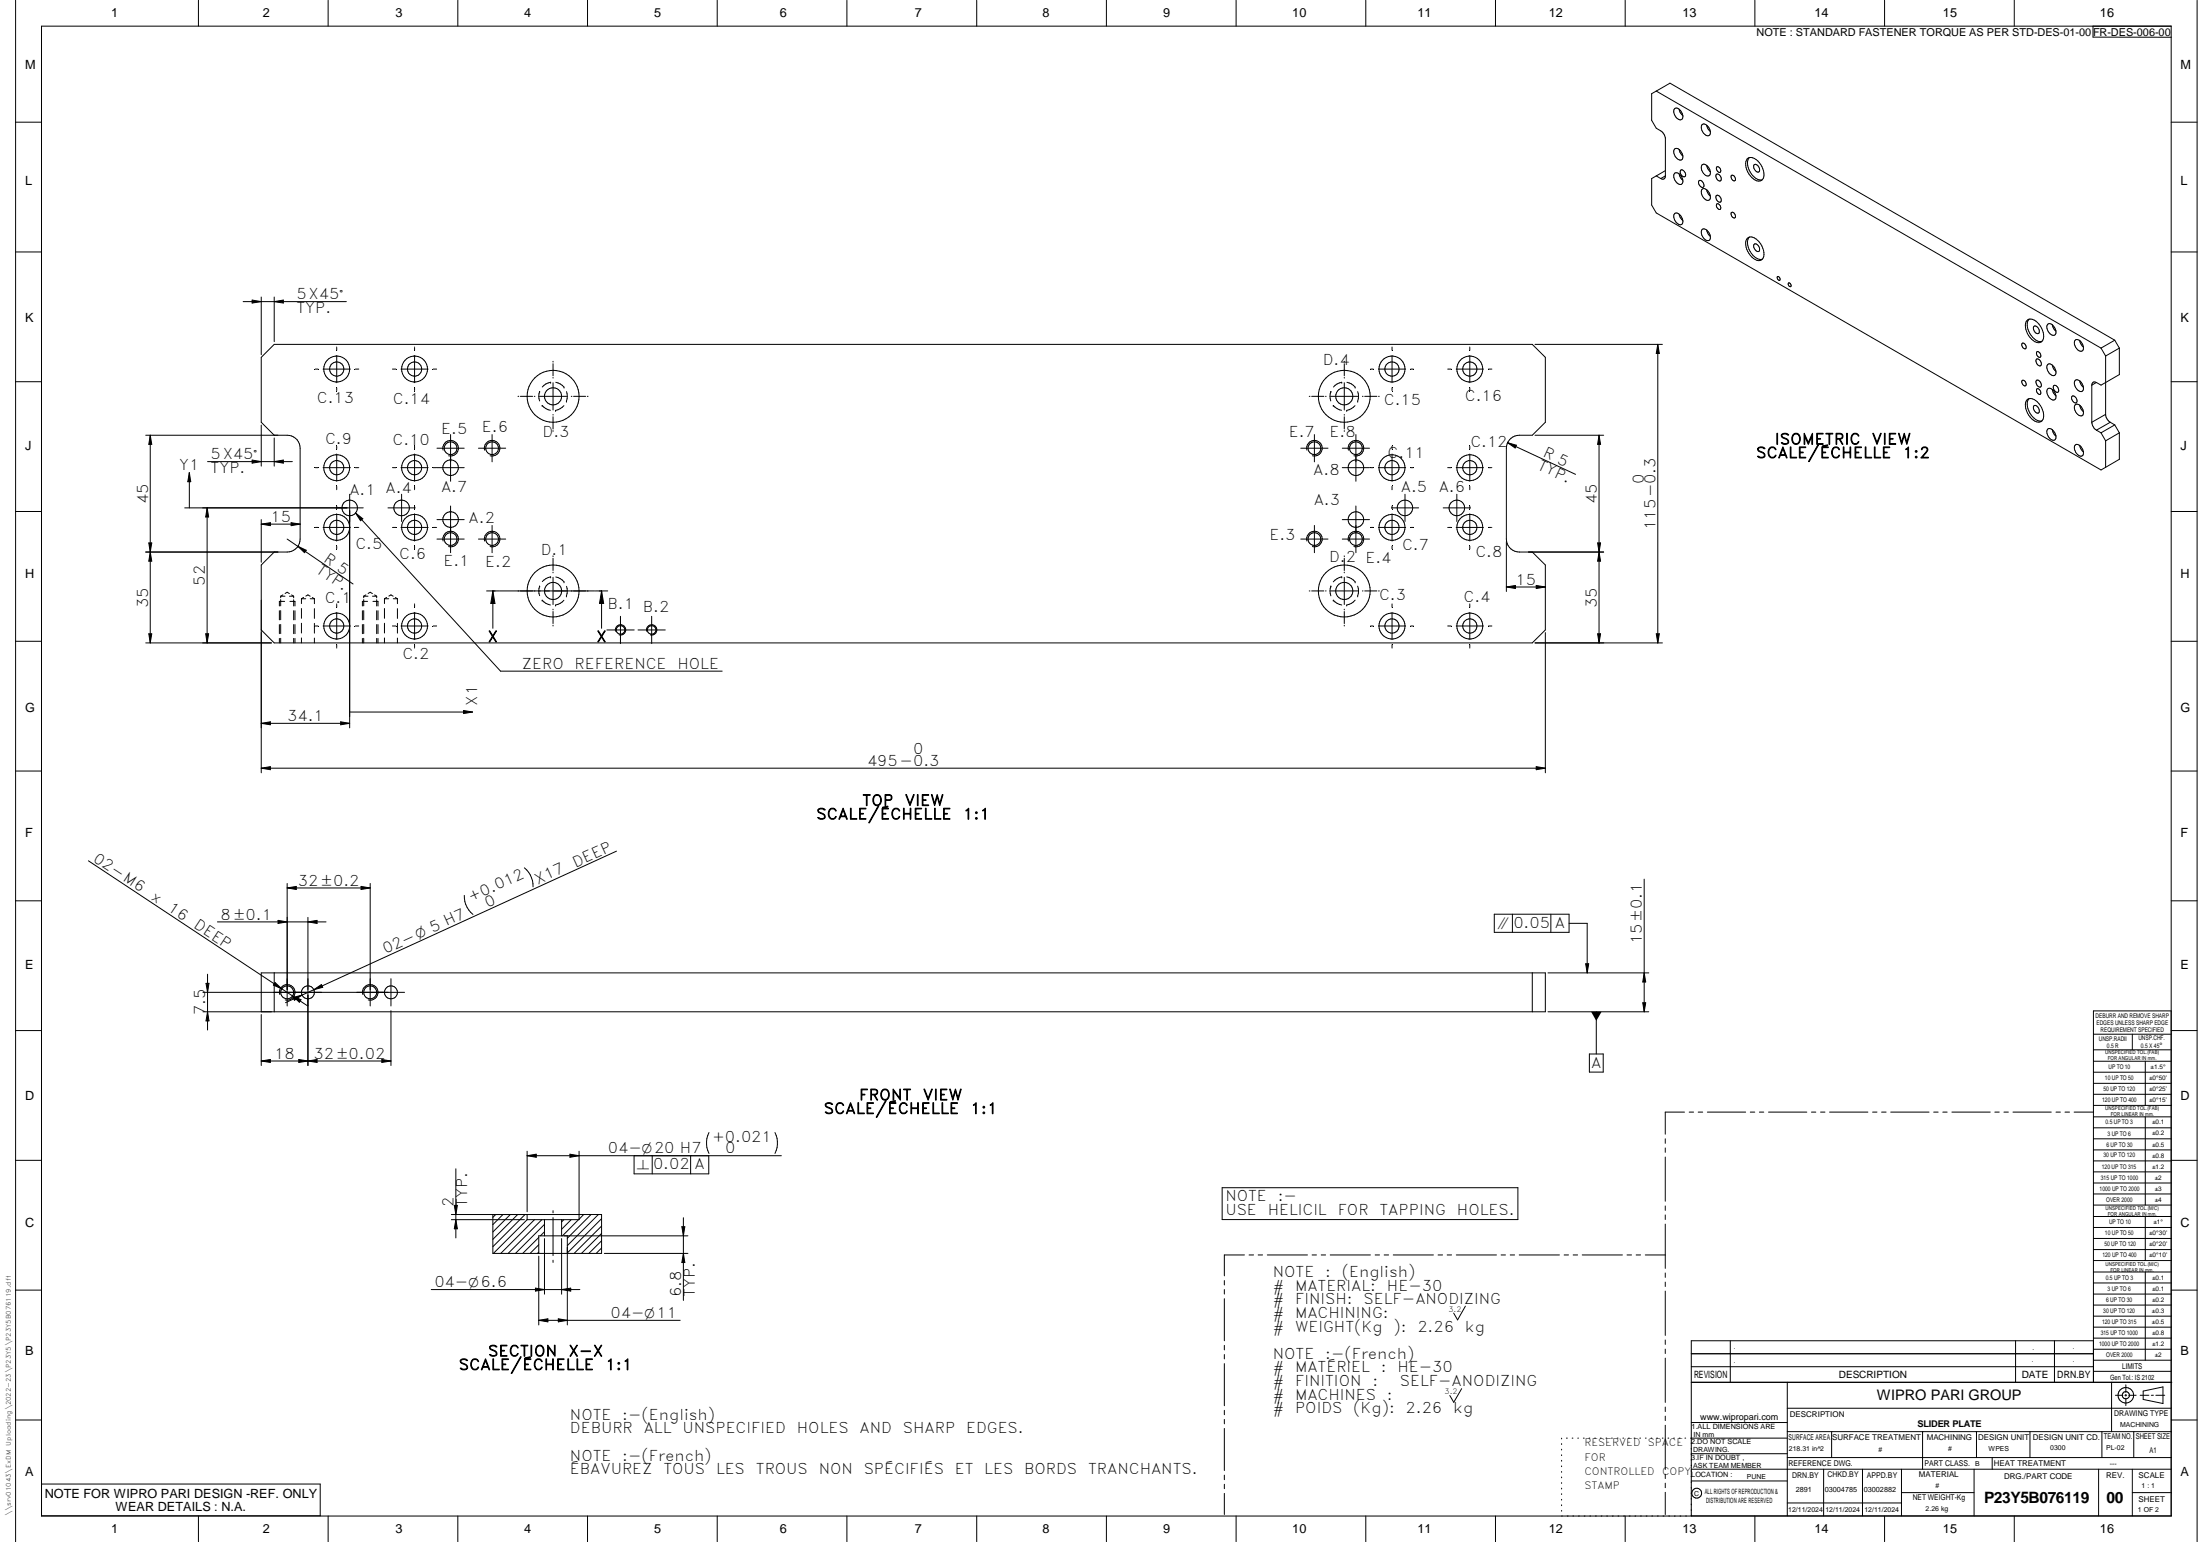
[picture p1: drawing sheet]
<svg xmlns="http://www.w3.org/2000/svg" width="848mm" height="594mm" viewBox="0 0 848 594" stroke-linecap="round" stroke-linejoin="round" font-family="sans-serif">
<g fill="none" stroke="#000" stroke-width=".39">
<path d="M6 .1v593.9M16 10.1h821v574h-821zM76.5 .1v10M126.5 .1v10M176.5 .1v10M226.5 .1v10M276.5 .1v10M326.5 .1v10M376.5 .1v10M426.5 .1v10M476.5 .1v10M526.5 .1v10"/>
<path d="M576.5 .1v10M626.5 .1v10M676.5 .1v10M726.5 .1v10M776.5 .1v10M806.8 10.1v4.2l30.2 .1M847 .1v593.9M638.5 35.1l-1.8 1v10.3l1.8 3a5.1 5.1 0 0 1 3.4 3.5l.1 14.9M638.5 35.1l5.3-3.1 171.4 99.1M638.5 35.1l171.4 99M6 47.1h10M645.7 41.7a2.91 2.91 0 0 1 3.1 3.2 1.2 1.2 0 0 1-.9 1.3 1.2 1.2 0 0 1-1.4-.6 2.79 2.79 0 0 1-.8-3.9z"/>
<path d="M645.7 57.3a2.88 2.88 0 0 1 2.5 4.3 2.88 2.88 0 0 1-2.5-4.3zM647.3 42.1l.3 1.1 1.1 1.3M647.3 57.6l.3 1.1 1.1 1.4M656 48.1a2.17 2.17 0 0 1 3.1 1.8l.2 .6a1.24 1.24 0 0 1-.5 1.7 1.24 1.24 0 0 1-1.7-.5l-1.1-1.5-.2-1.2zM657.9 48.2l.3 1.1 1.1 1.4M837 47.1h10M638.5 67.8l-1.8 1v10.2l1.8 3 171.4 99.1 1.8-1.1M638.5 67.8l1.7 1M642 67.8l-1.8 1M642 67.8a1.08 1.08 0 0 1-.5 1.1 1.08 1.08 0 0 1-1.3-.1M642 65.7l-3.5 2.1M645.7 66.6a2.9 2.9 0 0 1 2.5 4.4 2.92 2.92 0 0 1-2.5-4.4z"/>
<path d="M647.3 67l.3 1.1 1.1 1.4M648 65.5a1.62 1.62 0 0 1 1.5 .9 1.62 1.62 0 0 1-.1 1.7 1.76 1.76 0 0 1-1.4-2.6zM655.1 69.6a1.65 1.65 0 0 1 1.5 .9 1.65 1.65 0 0 1-.2 1.7 1.81 1.81 0 0 1-1.3-2.6zM656 63.6a1.53 1.53 0 0 1 2.5 .7 2.1 2.1 0 0 1 0 3.5 3.3 3.3 0 0 1-2.5-4.2zM656 73a2.17 2.17 0 0 1 3.1 1.8l.2 .6a1.24 1.24 0 0 1-.5 1.7 1.24 1.24 0 0 1-1.7-.5l-1.1-1.5-.2-1.2zM657.9 63.7l.3 1.1 1.1 1.4M657.9 73.1l.3 1.1 1.1 1.4M661.5 75.4a1.53 1.53 0 0 1 1.7 .4 1.53 1.53 0 0 1 .3 1.7l-.1 .3a1.68 1.68 0 0 1-1.9-2.4zM661.8 67.1a1.62 1.62 0 0 1 1.5 .9 1.62 1.62 0 0 1-.2 1.7 1.76 1.76 0 0 1-1.3-2.6zM661.9 64.3a1.32 1.32 0 0 1 1.2 .7 1.32 1.32 0 0 1-.1 1.4 1.47 1.47 0 0 1-1.1-2.1zM661.9 78.5a1.36 1.36 0 0 1 1.2 .8 1.36 1.36 0 0 1-.1 1.4 1.5 1.5 0 0 1-1.1-2.2zM667.3 67.7a1.21 1.21 0 0 1 1.5 .5 1.21 1.21 0 0 1-.1 1.5l-1-.5z"/>
<path d="M673.5 61.2a3.3 3.3 0 0 1 4.7 1.5 5.8 5.8 0 0 1 1.2 6.5 2.77 2.77 0 0 1-4.1-.7 6.2 6.2 0 0 1-1.8-7.3zM674.3 60.7a5.9 5.9 0 0 0 2 7.5l1.2 .9 1.8 .2M676.1 63.6a1.68 1.68 0 0 1 1.8 .3 1.68 1.68 0 0 1 .4 1.8l-.1 .3a1.6 1.6 0 0 1-2.2-1.7zM6 97.1h10M645.7 82.2a2.88 2.88 0 0 1 2.5 4.3 2.88 2.88 0 0 1-2.5-4.3zM647.3 82.5l.3 1.1 1.1 1.4M656 88.6a1.77 1.77 0 0 1 2.8 1.1l.5 1.2a1.25 1.25 0 0 1-.4 1.7 1.25 1.25 0 0 1-1.8-.4l-1.1-1.6-.2-1.2zM657.9 88.6l.6 1.7 .8 .8M667.3 82a1.26 1.26 0 0 1 1.5 .4 1.26 1.26 0 0 1 .1 1.5 1.4 1.4 0 0 1-1.6-1.9zM673.5 91.9a3.2 3.2 0 0 1 4.7 1.4 5.8 5.8 0 0 1 1.2 6.5 3.2 3.2 0 0 1-4.6-1.4 5.9 5.9 0 0 1-1.3-6.5zM674.3 91.4a6 6 0 0 0 2 7.5l1.2 .8 1.8 .2M676.4 94a1.93 1.93 0 0 1 1.6 2.9 1.93 1.93 0 0 1-1.6-2.9z"/>
<path d="M837 97.1h10M93.7 116.2h39.8M97.2 115.6l3.5 .6-3.5 .6zM100.7 114.4v22.3M105.7 114.4v17.2M105.7 116.2l3.5-.6v1.2zM685.2 106.6a.83 .83 0 0 1 .9 .5 .83 .83 0 0 1-.3 .9l-.6-.6zM689.5 109a.81 .81 0 0 1 .8 .5 .81 .81 0 0 1-.2 .9l-.7-.6zM129.8 136.9v10.5M129.8 133.7v.1M129.8 133.9v1.1M159.8 133.7v.1"/>
<path d="M159.8 133.9v1.1M159.8 136.9v10.5M213.2 139.2v.3M518.2 139.2v.3M536.6 133.7v.1M536.6 133.9v1.1M536.6 136.9v10.5M566.6 133.7v.1M566.6 133.9v1.1M566.6 136.9v10.5M591.7 132.7h49.1M639.1 132.7v115"/>
<path d="M639.1 132.7l.6 3.5h-1.2zM779.6 132.2a1.36 1.36 0 0 1 1.3 .8 1.36 1.36 0 0 1-.2 1.4 1.5 1.5 0 0 1-1.1-2.2zM781.4 123.5a3.2 3.2 0 0 1 4.6 1.4 5.8 5.8 0 0 1 1.2 6.5 3.2 3.2 0 0 1-4.6-1.4 5.8 5.8 0 0 1-1.2-6.5zM782.2 123a5.9 5.9 0 0 0 1.9 7.5l1.3 .9 1.7 .2M784 125.9a1.64 1.64 0 0 1 1.7 .3 1.64 1.64 0 0 1 .4 1.7 .85 .85 0 0 1-.8 .7 .85 .85 0 0 1-.8-.6l-.7-1.4zM785.1 135.7a1.26 1.26 0 0 1 1.4 .4 1.26 1.26 0 0 1 .1 1.4 1.4 1.4 0 0 1-1.5-1.8zM785.1 138.3a1.68 1.68 0 0 1 1.5 .9 1.68 1.68 0 0 1-.1 1.8 1.82 1.82 0 0 1-1.4-2.7zM789.3 125.1a1.77 1.77 0 0 1 2.8 1.1l.4 1.2a1.27 1.27 0 0 1-.4 1.7 1.27 1.27 0 0 1-1.8-.4l-1-1.6-.3-1.2zM791.1 125.1l.7 1.6 .7 .9M800.1 130.9a2.88 2.88 0 0 1 2.5 4.3 2.88 2.88 0 0 1-2.5-4.3zM801.7 131.2l.3 1.1 1.1 1.4M809.9 134.1l1.8 3.1"/>
<path d="M811.7 137.2v22.4M815.2 131.1l1.8 3M815.2 131.1l-5.3 3M817 134.1v10.2l-7.1 4.1-1.8-1M817 134.1l-5.3 3.1M6 147.1h10M121.5 142.2h1.1M124.5 142.2h10.5M129.8 149.4v1.1M137 142.2h1M138.2 142.2h.1M151.3 142.2h.1"/>
<path d="M151.6 142.2h1M154.6 142.2h10.5M159.8 149.4v1.1M167 142.2h1.1M168.2 142.2h.1M199.7 152.7h.3M200.6 152.7h4.7M206 152.7h.2M207.9 152.7h10.5M208 150.8h.1M208 150.8a5.2 5.2 0 0 0 0 3.7M209 156.2a5.3 5.3 0 0 0 3.2 1.9"/>
<path d="M209 156.2h.1M212.3 147.3a5.1 5.1 0 0 0-3.3 1.8M212.3 147.3h.1M213.2 140.1v4.7M213.2 145.4v.3M213.2 147.4v10.5M213.2 159.7v.2M214.2 158.1h.1M214.2 147.3a5.6 5.6 0 0 1 3.2 1.8M217.4 156.3l-1.5 1.1-1.7 .7M217.4 149.1h.1M218.4 154.6h.1"/>
<path d="M218.4 150.9a5.5 5.5 0 0 1 0 3.7M220.2 152.7h.3M221.1 152.7h4.7M226.4 152.7h.3M504.7 152.7h.3M505.6 152.7h4.7M511 152.7h.2M513 152.7h10.5M513 150.8h.1M513 150.8a5.5 5.5 0 0 0 0 3.7M514 156.2h.1M514 156.2a5.6 5.6 0 0 0 3.1 1.9"/>
<path d="M517.2 147.3a5.2 5.2 0 0 0-3.1 1.8M517.2 147.3h.1M518.2 147.4v10.5M518.2 140.1v4.7M518.2 145.4v.3M518.2 159.7v.2M519.1 158.1h.1M519.2 147.3a5.3 5.3 0 0 1 3.2 1.8M522.4 156.3a5.7 5.7 0 0 1-3.3 1.8M522.4 149.1h.1M523.4 154.6h.1M523.4 150.9a5.2 5.2 0 0 1 0 3.7"/>
<path d="M525.2 152.7h.2M526.1 152.7h4.7M528.4 142.2h1M531.4 142.2h10.5M531.4 152.7h.3M536.6 149.4v1.1M543.8 142.2h1M558.1 142.2h.1M558.3 142.2h1.1M561.3 142.2h10.5M566.6 149.4v1.1M573.8 142.2h1"/>
<path d="M575 142.2h.1M779.6 146.5a1.32 1.32 0 0 1 1.3 .7 1.32 1.32 0 0 1-.2 1.5 1.47 1.47 0 0 1-1.1-2.2zM781.4 154.1a3.3 3.3 0 0 1 4.6 1.4 5.8 5.8 0 0 1 1.2 6.6 3.3 3.3 0 0 1-4.6-1.4 5.8 5.8 0 0 1-1.2-6.6zM782.2 153.6a5.9 5.9 0 0 0 1.9 7.5l1.3 .9 1.7 .2M784 156.5a1.65 1.65 0 0 1 1.7 .3 1.65 1.65 0 0 1 .4 1.8 .86 .86 0 0 1-.8 .6 .86 .86 0 0 1-.8-.6l-.7-1.4zM785.1 146.5a1.68 1.68 0 0 1 1.5 .9 1.68 1.68 0 0 1-.1 1.7 1.82 1.82 0 0 1-1.4-2.6zM785.3 149.8a1.39 1.39 0 0 1 1.1 2.2 1.47 1.47 0 0 1-1.1-2.2zM789.3 140.5a2.13 2.13 0 0 1 3 1.8l.2 .6a1.26 1.26 0 0 1-.5 1.7 1.26 1.26 0 0 1-1.7-.5l-1-1.5-.3-1.2zM789.3 149.9a2.13 2.13 0 0 1 3 1.8l.2 .6a1.26 1.26 0 0 1-.5 1.7 1.26 1.26 0 0 1-1.7-.5l-1-1.5-.3-1.2zM791.1 140.6l.4 1.1 1 1.4M791.1 150l.4 1.1 1 1.4M791.6 148.7a1.53 1.53 0 0 1 1.7 .4 1.53 1.53 0 0 1 .3 1.6l-.2 .3a1.69 1.69 0 0 1-1.8-2.3z"/>
<path d="M798.7 152.8a1.56 1.56 0 0 1 1.6 .4 1.56 1.56 0 0 1 .4 1.6l-.2 .3a1.7 1.7 0 0 1-1.8-2.3zM799.9 146.7a2.13 2.13 0 0 1 3 1.8l.2 .6a1.24 1.24 0 0 1-.5 1.6 1.24 1.24 0 0 1-1.7-.4l-.8-1-.4-1.2zM800.1 155.8a2.92 2.92 0 0 1 2.5 4.3 2.9 2.9 0 0 1-2.5-4.3zM801.7 146.8l.6 1.6 .8 .8M801.7 156.1l.6 1.7 .8 .8M806.4 148.4v14.3M808.1 147.4a1.09 1.09 0 0 0-1.2-.2 1.09 1.09 0 0 0-.5 1.2M808.1 147.4l-1.7 1M811.7 159.6l.5 1.8 1.3 1.3M811.7 159.6l-5.3 3.1M837 147.1h10M56.2 167.7h54.5a5 5 0 0 1 5 5v35a4.9 4.9 0 0 1-5 5h-54.5"/>
<path d="M57.9 167.7v80M57.9 167.7l.6 3.5h-1.1zM80 177.8h32.7M97.2 177.2l3.5 .6-3.5 .6zM100.7 163.7v15.9M105.7 167.7l-5-5v-25l5-5h485l5 5v25l-5 5h-5a5 5 0 0 0-5 5v35a5 5 0 0 0 5 5h32.5M105.7 177.8l3.5-.6v1.2zM105.7 168.7v10.9M129.8 174.9v10.5M129.8 171.9v1.1M159.8 171.9v1.1M159.8 174.9v10.5"/>
<path d="M168.4 172.7h10.5M170.8 173.4a3 3 0 0 1 2.7-3.7 3 3 0 0 1 3.2 3.3 3 3 0 0 1-3.8 2.6M173.7 167.4v18M184.4 172.7h10.5M186.8 173.4a3 3 0 0 1 2.7-3.7 3 3 0 0 1 3.2 3.3 3 3 0 0 1-3.8 2.6M189.7 167.4v10.5M213.2 160.6v4.7M213.2 165.9v.3M501.4 172.7h10.5M503.8 173.4a3 3 0 0 1 2.7-3.7 3 3 0 0 1 3.2 3.3 3 3 0 0 1-3.8 2.6M506.7 167.4v10.5M517.4 172.7h10.5"/>
<path d="M518.2 160.6v4.7M518.2 165.9v.3M519.8 173.4a3 3 0 0 1 2.7-3.7 3 3 0 0 1 3.2 3.3 3 3 0 0 1-3.8 2.6M522.7 167.4v18M536.6 171.9v1.1M536.6 174.9v10.5M566.6 171.9v1.1M566.6 174.9v10.5M581.2 170.6l3.4 .9-.5 1.1zM581.2 170.6l26.2 12.2M591.7 167.7h26.5M616.4 167.7l.6 3.5h-1.1z"/>
<path d="M616.4 167.7v80M789.3 165.4a1.83 1.83 0 0 1 2.8 1.2l.4 1.2a1.27 1.27 0 0 1-.4 1.7 1.27 1.27 0 0 1-1.8-.4l-1-1.6-.3-1.2zM791.1 165.5l.7 1.7 .7 .8M799.9 171.6a2.13 2.13 0 0 1 3 1.8l.2 .5a1.24 1.24 0 0 1-.5 1.7 1.24 1.24 0 0 1-1.7-.4l-.8-1-.4-1.2zM801.7 171.7l.6 1.6 .8 .8M806.4 162.7l.5 1.7 1.2 1.3M808.1 165.7l1.8 1.1M809.9 166.8l1.8 3M811.7 169.8v10.2M813.5 162.7l1.7 1M813.5 162.7l-5.4 3M815.2 163.7l1.8 3.1"/>
<path d="M815.2 163.7l-5.3 3.1M817 166.8v10.2l-5.3 3M817 166.8l-5.3 3M6 197.1h10M73 182.1v13.6M73 182.1l.5 3.5h-1.1zM79.8 195.7l.6 3.5h-1.1zM79.8 195.7v52M121.5 180.2h1.1M124.5 180.2h10.5M129.8 187.4v1M129.8 188.6v.1"/>
<path d="M129.8 194.9v1.1M129.8 198v10.4M134.8 190.4v90M137 180.2h1M137.1 197.7l55.9 60.9h85.4M137.1 197.7l2.8 2.2-.9 .7zM138.2 180.2h.1M140 195.7h-68.8M149.6 195.7h10.5M151.3 180.2h.1M151.6 180.2h1M154.6 180.2h10.5"/>
<path d="M154.8 190.4v10.5M159.8 187.4v1M159.8 188.6v.1M159.8 194.9v1.1M159.8 198v10.4M167 180.2h1.1M168.2 180.2h.1M168.4 180.2h10.5M173.7 194.9v18M517.4 180.2h10.5M522.7 194.9v18M528.4 180.2h1"/>
<path d="M531.4 180.2h10.5M536.4 195.7h10.5M536.6 187.4v1M536.6 188.6v.1M536.6 194.9v1.1M536.6 198v10.4M541.6 190.4v10.5M543.8 180.2h1M556.3 195.7h10.5M558.1 180.2h.1M558.3 180.2h1.1M561.3 180.2h10.5"/>
<path d="M561.6 190.4v10.5M566.6 187.4v1M566.6 188.6v.1M566.6 194.9v1.1M566.6 198v10.4M573.8 180.2h1M575 180.2h.1M837 197.1h10M57.4 209.2h1.1l-.6 3.5zM57.9 212.7l.6 3.5h-1.1zM100.7 201.9l3.5-.5v1.1zM100.7 200.2v16.4"/>
<path d="M100.7 201.9h15M105.7 212.7l-5 5v80M110.7 207.7l25.4 17.3M112.2 201.4l3.5 .5-3.5 .6zM114.9 210.5l3.2 1.5-.7 .9zM121.5 203.2h1.1M124.5 203.2h10.5M129.8 210.4v1.1M137 203.2h1M138.2 203.2h.1M151.3 203.2h.1M151.6 203.2h1"/>
<path d="M154.6 203.2h10.5M159.8 210.4v1.1M167 203.2h1.1M168.2 203.2h.1M168.4 200.2h10.5M168.4 207.7h10.5M170.8 208.4a2.99 2.99 0 0 1 2.6-3.7 2.99 2.99 0 0 1 3.3 3.2 2.99 2.99 0 0 1-3.8 2.7M184.4 207.7h10.5M186.8 208.4a2.99 2.99 0 0 1 2.6-3.7 2.99 2.99 0 0 1 3.3 3.2 2.99 2.99 0 0 1-3.8 2.7M189.7 202.4v10.5M213.2 214.2v.3M213.2 215.1v4.7"/>
<path d="M501.4 207.7h10.5M503.8 208.4a2.99 2.99 0 0 1 2.6-3.7 2.99 2.99 0 0 1 3.3 3.2 2.99 2.99 0 0 1-3.8 2.7M506.7 202.4v10.5M517.4 207.7h10.5M517.4 200.2h10.5M518.2 214.2v.3M518.2 215.1v4.7M519.8 208.4a2.99 2.99 0 0 1 2.6-3.7 2.99 2.99 0 0 1 3.3 3.2 2.99 2.99 0 0 1-3.8 2.7M528.4 203.2h1M531.4 203.2h10.5M536.6 210.4v1.1M543.8 203.2h1"/>
<path d="M558.1 203.2h.1M558.3 203.2h1.1M561.3 203.2h10.5M566.6 210.4v1.1M573.8 203.2h1M575 203.2h.1M580.7 208.7v19.2M590.7 212.7l5 5v25l-5 5h-485l-5-5M615.9 209.2h1.1l-.6 3.5zM616.4 212.7l.6 3.5h-1.1zM107.7 235.3v3.5M108.2 235.2v3.6"/>
<path d="M108.2 229.7h1.7M108.2 229.7v.6M108.2 231v2.4M109.1 229.2l-.9 .5M109.7 231.7h-2v1.8M109.9 228.6l.8-.4 .8 .5M111.6 229.7h1.6M111.8 231.7h1.9v1.8M112.4 229.2l.8 .5M113.2 235.3v3.5M113.2 229.7v.6M113.2 231.1v2.4"/>
<path d="M113.7 235.3v3.5M116.2 230.7v1.8M116.2 234.4v3.8M116.2 230.7h1.7M117.1 230.2l-.9 .5M117.9 229.7l.8-.5 .8 .5M119.6 230.7h1.6M120.4 230.2l.8 .5M121.2 230.7v1.9M121.2 234.5v3.8M129.8 232.7h.1M129.8 232.9v1.1"/>
<path d="M129.8 235.9v10.5M139.7 235.3v3.5M140.2 229.7v.6M140.2 231v2.4M140.2 229.7h1.7M140.2 235.2v3.6M141.1 229.2l-.9 .5M141.7 231.7h-2v1.8M141.9 228.6l.8-.4 .9 .5M143.6 229.7h1.6M143.8 231.7h1.9v1.8M144.4 229.2l.8 .5"/>
<path d="M145.2 229.7v.6M145.2 231.1v2.4M145.2 235.3v3.5M145.7 235.3v3.5M148.2 230.7v1.8M148.2 234.4v3.8M148.2 230.7h1.7M149.1 230.2l-.9 .5M149.9 229.7l.8-.5 .9 .5M151.6 230.7h1.6M152.4 230.2l.8 .5M153.2 230.7v1.9"/>
<path d="M153.2 234.5v3.8M159.8 232.7h.1M159.8 232.9v1.1M159.8 235.9v10.5M187.6 227.7h4.8M190 227.7v14.4M190 227.7l.8 4.8h-1.6zM192.6 227.7h36.6M208 225.8h.1M208 225.8a5.2 5.2 0 0 0 0 3.7M209 231.2a5.3 5.3 0 0 0 3.2 1.9M209 231.2h.1"/>
<path d="M212.3 222.2a5.7 5.7 0 0 0-3.3 1.9M212.3 222.2h.1M213.2 220.4v.3M213.2 222.4v10.5M213.2 234.7v.2M213.2 235.6v4.6M214.2 233.1h.1M214.2 222.3a5.6 5.6 0 0 1 3.2 1.9M217.4 231.3a5.5 5.5 0 0 1-3.2 1.8M217.4 224.2h.1M218.4 229.6h.1M218.4 225.9a5.5 5.5 0 0 1 0 3.7"/>
<path d="M229.5 227.7h4.8M231.9 227.7l.8 4.8h-1.6zM231.9 227.7v14.4M239.2 237.4v10.5M251.2 237.4v10.5M504.7 227.7h.3M505.6 227.7h4.7M511 227.7h.2M513 227.7h10.5M513 225.8h.1M513 225.8a5.4 5.4 0 0 0 0 3.8M514 231.2h.1"/>
<path d="M514 231.2a5.5 5.5 0 0 0 3.2 1.9M517.2 222.2a5.9 5.9 0 0 0-3.2 2M517.2 222.2h.1M518.2 222.4v10.5M518.2 220.4v.3M518.2 234.7v.2M518.2 235.6v4.6M519.1 233.1h.1M519.2 222.2a5.6 5.6 0 0 1 3.2 2M522.4 224.2h.1M522.4 231.2a5.2 5.2 0 0 1-3.3 1.9M523.4 229.6h.1"/>
<path d="M523.4 225.8a5.4 5.4 0 0 1 0 3.8M525.2 227.7h.2M526.1 227.7h4.7M531.4 227.7h.3M536.6 232.7h.1M536.6 232.9v1.1M536.6 235.9v10.5M566.6 232.7h.1M566.6 232.9v1.1M566.6 235.9v10.5M580.7 226.1l3.5-.5v1.1zM580.7 226.1h15"/>
<path d="M592.2 225.6l3.5 .5-3.5 .6zM6 247.1h10M56.2 247.7h48.4M57.4 244.2h1.1l-.6 3.5zM79.3 244.2h1.1l-.6 3.5zM107.7 240.6v3.5M107.7 246v1.7M108.2 240.6v3.5M108.2 245.9v1.8M113.2 240.6v3.5M113.2 246v1.7M113.7 240.6v3.5"/>
<path d="M113.7 246v1.7M116.2 240.1v3.8M116.2 245.8v1.9M121.2 240.2v3.7M121.2 245.8v1.9M121.5 241.2h1.1M124.5 241.2h10.5M129.8 248.4v1M129.8 249.6v.1M137 241.2h1M138.2 241.2h.1M139.7 240.6v3.5"/>
<path d="M139.7 246v1.7M140.2 240.6v3.5M140.2 245.9v1.8M145.2 240.6v3.5M145.2 246v1.7M145.7 240.6v3.5M145.7 246v1.7M148.2 240.1v3.8M148.2 245.8v1.9M151.3 241.2h.1M151.6 241.2h1M153.2 240.2v3.7"/>
<path d="M153.2 245.8v1.9M154.6 241.2h10.5M159.8 248.4v1M159.8 249.6v.1M167 241.2h1.1M168.2 241.2h.1M213.2 240.9v.3M233.9 242.7h10.6M237.3 243.2a2 2 0 0 1 1.7-2.5 2 2 0 0 1 2.2 2.2 2 2 0 0 1-2.5 1.7M246 242.7h10.5M249.3 243.2a2 2 0 0 1 1.7-2.5 2 2 0 0 1 2.2 2.1 2 2 0 0 1-2.5 1.8M518.2 240.9v.3"/>
<path d="M528.4 241.2h1M531.4 241.2h10.5M536.6 248.4v1M536.6 249.6v.1M543.8 241.2h1M558.1 241.2h.1M558.3 241.2h1.1M561.3 241.2h10.5M566.6 248.4v1M566.6 249.6v.1M573.8 241.2h1M575 241.2h.1"/>
<path d="M591.7 247.7h49.1M595.7 243.7v54M615.9 244.2h1.1l-.6 3.5zM638.5 244.2h1.2l-.6 3.5zM837 247.1h10M100.7 278.7l3.5-.6v1.1zM100.7 278.7h34.1M131.3 278.1l3.5 .6-3.5 .5zM134.8 274.3h47.4M178.7 273.7l3.5 .6-3.5 .6zM6 297.1h10M100.7 296l3.5-.6v1.1z"/>
<path d="M100.7 296h495M592.2 295.4l3.5 .6-3.5 .5zM837 297.1h10M34.1 331.6l84.5 56M202.1 334.3a9 9 0 0 1 3.4 7.4M237.7 327.9l-127.6 58.4M633.8 338.7v51.1M6 347h10M83.8 355.2h41.9M107.2 354.6l3.5 .6-3.5 .6zM110.7 340.4v47.2M110.7 342.1h32"/>
<path d="M110.7 342.1l3.5-.6v1.2zM118.7 353.4v57.1M118.7 355.2l3.5-.6v1.2zM139.2 341.5l3.5 .6-3.5 .6zM142.7 340.4v47.2M179 345a8.9 8.9 0 0 0 3.3 7.3M576 352.2h28.9v7h-28.9zM583 352.2v7M597.8 352.2v7M604.9 355.7h6.9v19.1M837 347h10M79.4 378.8h1.2l-.6 3.5z"/>
<path d="M80 375.3v21.5M105.7 374.8v15M106 378.5l2.6 2.5-3.2-1.5zM150.7 377.1v10.5M590.7 374.8v15M596.7 374.8h38.9M611.3 371.3h1.1l-.6 3.5zM633.8 374.8l.6 3.5h-1.1zM6 397h10M80 389.8l.6 3.5h-1.2zM100.7 390.9v19.6M100.7 389.8v-15h495v15h-517.5"/>
<path d="M107.8 383.1a3 3 0 0 1 2.7-3.8 3 3 0 0 1 3.2 3.3 3 3 0 0 1-3.8 2.6M112.8 383.7l3.2 1.4-.6 1zM113 384.3l3.4-.9-2.9 2zM121 381.3l2.9-2 .5 1.1zM139.8 383.1a3 3 0 0 1 2.7-3.8 3 3 0 0 1 3.2 3.3 3 3 0 0 1-3.8 2.6M150.7 389.4v21.1M156 382.3h-77.8M596.7 389.8h38.9M615.4 389.8v16.3M633.3 386.3h1.1l-.6 3.5zM807 398.4h30M822 398.4v6.1"/>
<path d="M837 397h10M837 389.5h-30v143.1M100.7 408.8h50M100.7 408.8l3.5-.6v1.1zM115.2 408.2l3.5 .6-3.5 .5zM118.7 408.8l3.5-.6v1.1zM147.2 408.2l3.5 .6-3.5 .5zM612.7 406.1h5.3v6.9h-5.3zM807 404.5h30M807 408.9h30M807 413.1h30M807 417.4h30"/>
<path d="M827 408.9v17M273.3 436.3a9 9 0 0 0 0 8.1M298.7 436.3a9 9 0 0 1 0 8.1M641.9 438.7v1.8M649.4 428.5h-7.5v8.5M651.2 428.5h1.7M654.6 428.5h1.8M658.2 428.5h14.7M674.7 428.5h1.7M678.2 428.5h1.7M681.7 428.5h14.8M698.3 428.5h1.7"/>
<path d="M701.8 428.5h1.7M705.3 428.5h14.7M721.9 428.5h1.7M725.3 428.5h1.8M728.9 428.5h14.7M745.4 428.5h1.7M748.9 428.5h1.7M752.4 428.5h14.8M769 428.5h1.7M772.5 428.5h1.7M776 428.5h14.7M792.6 428.5h1.7"/>
<path d="M796 428.5h1.8M799.5 428.5h7.4M807 421.6h30M807 425.9h30M807 430.3h30M807 434.5h30M807 438.7h30M827 430.3v34M6 447h10M175.7 450.3v26.6M203.2 445.3l3.5-.6v1.2zM203.2 443.5v23.4"/>
<path d="M203.2 445.3h98M219.7 444.7l3.5 .6-3.5 .6zM223.2 443.5v26.4h-20M251.4 445.3v6.9M266.2 445.3v6.9M273.2 445.3v6.9h-28.8v-6.9M471.1 457.6h114v12.3h-114zM641.9 442.3v1.6M641.9 445.8v17M807 443h30M807 447.3h30M807 451.5h30"/>
<path d="M807 455.8h30M807 460h30M837 447h10M174 469.9h28.1M175.1 464.4h1.2l-.6 3.5zM175.7 469.9l.6 3.5h-1.2zM190 467.9v15h41.9v-15h-57.9M191.1 467.9l-1.1 1.1M193.9 467.9l-3.9 3.9M196.7 467.9l-6.7 6.7M199.6 467.9l-9.6 9.6M202.4 467.9l-12.4 12.4"/>
<path d="M203.2 469.9l-13 13M203.2 467.9v2M206 469.9l-13 13M207.7 479.6l-3.4 3.3M207.7 476.8l-6.2 6.1M208.9 469.9l-13 13M209.9 474.6l-1.6 1.5M209.9 471.7l-11.2 11.2M209.9 477.2v21.4M209.9 469.9v6.2M213.2 466.4v.9M213.2 469.1v14.6"/>
<path d="M216.5 477.2v21.4M216.5 469.9v6.2M217.3 469.9l-.8 .8M218.7 476.1v34.4M220.2 469.9l-3.7 3.7M223 469.9l-6.2 6.2M225 467.9l-1.8 1.8M227.8 467.9l-9.1 9.2M230.7 467.9l-12 12M231.9 478l-4.9 4.9M231.9 475.2l-7.7 7.7M231.9 469.5l-13.2 13.2"/>
<path d="M231.9 472.4l-10.6 10.5M262.8 472.6h1.2l-.6 3.5zM263.4 469.1v31.9M265.2 476.1h-57.5v6.8M641.9 464.6v1.7M641.9 468.1v1.7M641.9 471.6v17.1M807 464.3h30M807 468.7h30M807 472.9h30M807 477.1h30M827 468.7v16.9"/>
<path d="M6 497h10M166.2 496.8h57.3M206.4 496.3l3.5 .5-3.5 .6zM207.7 482.4l-.5 .5M207.7 484v26.5M213.2 485.5v.9M216.5 496.8l3.5-.5v1.1zM231.9 480.8l-2.1 2.1M233 482.9h32.2M263.4 482.9l.6 3.5h-1.2zM472 493.4v1.6M472 496.8v1.8"/>
<path d="M479.7 483.5h-7.7v8M481.5 483.5h1.7M485 483.5h1.7M488.5 483.5h15.5M505.8 483.5h1.7M509.3 483.5h1.7M512.8 483.5h15.5M530.1 483.5h1.7M533.6 483.5h1.7M537.1 483.5h15.5M554.4 483.5h1.7M557.9 483.5h1.7"/>
<path d="M561.4 483.5h15.5M578.7 483.5h1.6M582.2 483.5h1.7M585.6 483.5h15.5M603 483.5h1.6M606.4 483.5h1.8M609.9 483.5h15.5M627.2 483.5h1.7M630.7 483.5h1.7M634.2 483.5h7.7M641.9 490.4v1.7M641.9 493.9v1.7"/>
<path d="M641.9 497.4v17.1M807 481.4h30M807 485.6h30M807 490.1h30M807 494.3h30M807 498.6h30M827 490.1v33.9M837 497h10M207.7 508.7h54.5M207.7 508.7l3.5-.6v1.2zM215.2 508.1l3.5 .6-3.5 .6zM472 500.3v16.3"/>
<path d="M472 518.3v1.8M564.9 503.2l-3 5.3-1.5-2.6M641.9 516.3v1.6M641.9 519.8v1.7M667 516.6v16M777 516.6v16M792 516.6v16M807 502.8h30M807 507.1h30M807 511.3h30M807 515.5h30M807 519.8h30"/>
<path d="M807 516.6h-155v67.5M472 521.8v1.7M472 525.4v16.2M563.5 535l-3.1 5.3-1.5-2.7M641.9 523.2v17.1M652 532.6h185.2M652 521.5h155M652 526.5h155M689 532.6v51.4M807 524h30M807 528.3h30M814 532.6v19"/>
<path d="M815.5 537.5h2.8M819.1 537.5h.7M819.5 533.5v2.9M819.5 537.2v.7M819.5 538.7v2.8M820.6 537.5h2.9M825 537.5h3.4M826.2 535.9l7.6-1.6v6.4l-7.6-1.5zM829.3 537.5h.8M831 537.5h3.5M6 547.1h10M472 543.3v1.7"/>
<path d="M472 546.9v1.7M472 550.3v16.2M602 554.1v.3M602 556.2v.3M602 558.3v.3M603.8 554.1h.4M606 554.1h.3M608.2 554.1h.3M610.4 554.1h.3M612.6 554.1h.3M614.7 554.1h.3M616.9 554.1h.3"/>
<path d="M619.1 554.1h.3M621.2 554.1h.3M623.4 554.1h.3M625.6 554.1h.3M627.8 554.1h.3M629.9 554.1h.4M632.1 554.1h.3M634.3 554.1h.3M636.5 554.1h.3M638.6 554.1h.3M640.8 554.1h.3M641.9 542.1v1.7"/>
<path d="M641.9 545.6v1.7M641.9 549.1v17M643 554.1h.3M645.2 554.1h.3M647.3 554.1h.4M649.5 554.1h.3M652 548h37M689 542.5h148M689 551.6h148M689 554.1h-37.3M706.1 551.6v10M741.1 551.6v14.4"/>
<path d="M761.9 551.6v10M782.5 551.6v10M810.3 551.6v10M822.5 551.6v10M837 547.1h10M16 571.8h107.4v12.2h-107.4M472 568.3v1.8M472 571.8v1.7M472 575.4v8.1M602 560.5v.3M602 562.6v.3M602 564.8v.3"/>
<path d="M602 566.9v.3M602 569v.3M602 571.2v.3M602 573.3v.4M602 575.5v.3M602 577.6v.3M602 579.8v.3M641.9 567.9v1.7M641.9 571.4v1.8M641.9 574.9v8.6M652 570.6h37M652 560.1h37"/>
<path d="M689 561.6h148M689 579h44M703 566v18M718 566v18M733 575.1h28M733 566v18M761 566v18M768 561.6v4.4M809 566v18M822 566v18M822 575.1h15M837 566h-185"/>
<path d="M76.5 584.1v9.9M126.5 584.1v9.9M176.5 584.1v9.9M226.5 584.1v9.9M276.5 584.1v9.9M326.5 584.1v9.9M376.5 584.1v9.9M426.5 584.1v9.9M476.5 584.1v9.9M526.5 584.1v9.9M576.5 584.1v9.9M602 581.9v.3"/>
<path d="M626.5 584.1v9.9M652 584h185M676.5 584.1v9.9M726.5 584.1v9.9M776.5 584.1v9.9"/>
<circle cx="129.8" cy="142.2" r="5"/>
<circle cx="129.8" cy="142.2" r="2.73"/>
<circle cx="159.8" cy="142.2" r="5"/>
<circle cx="159.8" cy="142.2" r="2.74"/>
<circle cx="213.2" cy="152.7" r="3.3"/>
<circle cx="213.2" cy="152.7" r="10"/>
<circle cx="518.2" cy="152.7" r="10"/>
<circle cx="518.2" cy="152.7" r="3.3"/>
<circle cx="536.6" cy="142.2" r="2.73"/>
<circle cx="536.6" cy="142.2" r="5"/>
<circle cx="566.6" cy="142.2" r="5"/>
<circle cx="566.6" cy="142.2" r="2.73"/>
<circle cx="173.7" cy="172.7" r="2.45"/>
<circle cx="189.7" cy="172.7" r="2.45"/>
<circle cx="506.7" cy="172.7" r="2.45"/>
<circle cx="522.7" cy="172.7" r="2.45"/>
<circle cx="129.8" cy="180.2" r="5"/>
<circle cx="129.8" cy="180.2" r="2.75"/>
<circle cx="134.8" cy="195.7" r="2.99"/>
<circle cx="154.8" cy="195.7" r="3"/>
<circle cx="159.8" cy="180.2" r="5"/>
<circle cx="159.8" cy="180.2" r="2.74"/>
<circle cx="173.7" cy="180.2" r="3"/>
<circle cx="522.7" cy="180.2" r="3"/>
<circle cx="536.6" cy="180.2" r="2.75"/>
<circle cx="536.6" cy="180.2" r="5"/>
<circle cx="541.6" cy="195.7" r="3"/>
<circle cx="561.6" cy="195.7" r="3"/>
<circle cx="566.6" cy="180.2" r="5"/>
<circle cx="566.6" cy="180.2" r="2.75"/>
<circle cx="129.8" cy="203.2" r="5"/>
<circle cx="129.8" cy="203.2" r="2.75"/>
<circle cx="159.8" cy="203.2" r="5"/>
<circle cx="159.8" cy="203.2" r="2.74"/>
<circle cx="173.7" cy="207.7" r="2.45"/>
<circle cx="173.7" cy="200.2" r="3"/>
<circle cx="189.7" cy="207.7" r="2.45"/>
<circle cx="506.7" cy="207.7" r="2.45"/>
<circle cx="522.7" cy="200.2" r="3"/>
<circle cx="522.7" cy="207.7" r="2.45"/>
<circle cx="536.6" cy="203.2" r="2.75"/>
<circle cx="536.6" cy="203.2" r="5"/>
<circle cx="566.6" cy="203.2" r="5"/>
<circle cx="566.6" cy="203.2" r="2.75"/>
<circle cx="213.2" cy="227.7" r="3.3"/>
<circle cx="213.2" cy="227.7" r="10"/>
<circle cx="518.2" cy="227.7" r="10"/>
<circle cx="518.2" cy="227.7" r="3.3"/>
<circle cx="129.8" cy="241.2" r="5"/>
<circle cx="129.8" cy="241.2" r="2.75"/>
<circle cx="159.8" cy="241.2" r="5"/>
<circle cx="159.8" cy="241.2" r="2.74"/>
<circle cx="239.2" cy="242.7" r="1.65"/>
<circle cx="251.2" cy="242.7" r="1.66"/>
<circle cx="536.6" cy="241.2" r="2.75"/>
<circle cx="536.6" cy="241.2" r="5"/>
<circle cx="566.6" cy="241.2" r="5"/>
<circle cx="566.6" cy="241.2" r="2.75"/>
<circle cx="110.7" cy="382.3" r="2.49"/>
<circle cx="118.7" cy="382.3" r="2.49"/>
<circle cx="142.7" cy="382.3" r="2.5"/>
<circle cx="150.7" cy="382.3" r="2.5"/>
<circle cx="819.5" cy="537.5" r="2.99"/>
<circle cx="819.5" cy="537.5" r="1.39"/>
<circle cx="654.1" cy="575.3" r="1.9"/>
</g>
<g fill="#000">
<path d="M97.2 115.6l3.5 .6-3.5 .6zM105.7 116.2l3.5-.6v1.2zM639.1 132.7l.6 3.5h-1.2zM57.9 167.7l.6 3.5h-1.1zM97.2 177.2l3.5 .6-3.5 .6zM105.7 177.8l3.5-.6v1.2zM581.2 170.6l3.4 .9-.5 1.1zM616.4 167.7l.6 3.5h-1.1zM73 182.1l.5 3.5h-1.1zM79.8 195.7l.6 3.5h-1.1zM137.1 197.7l2.8 2.2-.9 .7zM57.9 212.7l.6 3.5h-1.1z"/>
<path d="M57.4 209.2h1.1l-.6 3.5zM100.7 201.9l3.5-.5v1.1zM112.2 201.4l3.5 .5-3.5 .6zM114.9 210.5l3.2 1.5-.7 .9zM616.4 212.7l.6 3.5h-1.1zM615.9 209.2h1.1l-.6 3.5zM190 227.7l.8 4.8h-1.6zM231.9 227.7l.8 4.8h-1.6zM580.7 226.1l3.5-.5v1.1zM592.2 225.6l3.5 .5-3.5 .6zM57.4 244.2h1.1l-.6 3.5zM79.3 244.2h1.1l-.6 3.5z"/>
<path d="M615.9 244.2h1.1l-.6 3.5zM638.5 244.2h1.2l-.6 3.5zM100.7 278.7l3.5-.6v1.1zM131.3 278.1l3.5 .6-3.5 .5zM178.7 273.7l3.5 .6-3.5 .6zM100.7 296l3.5-.6v1.1zM592.2 295.4l3.5 .6-3.5 .5zM107.2 354.6l3.5 .6-3.5 .6zM110.7 342.1l3.5-.6v1.2zM118.7 355.2l3.5-.6v1.2zM139.2 341.5l3.5 .6-3.5 .6zM79.4 378.8h1.2l-.6 3.5z"/>
<path d="M106 378.5l2.6 2.5-3.2-1.5zM611.3 371.3h1.1l-.6 3.5zM633.8 374.8l.6 3.5h-1.1zM80 389.8l.6 3.5h-1.2zM113 384.3l3.4-.9-2.9 2zM112.8 383.7l3.2 1.4-.6 1zM121 381.3l2.9-2 .5 1.1zM613.4 389.8h4l-2 3.5zM633.3 386.3h1.1l-.6 3.5zM100.7 408.8l3.5-.6v1.1zM115.2 408.2l3.5 .6-3.5 .5zM118.7 408.8l3.5-.6v1.1z"/>
<path d="M147.2 408.2l3.5 .6-3.5 .5zM203.2 445.3l3.5-.6v1.2zM219.7 444.7l3.5 .6-3.5 .6zM175.7 469.9l.6 3.5h-1.2zM175.1 464.4h1.2l-.6 3.5zM262.8 472.6h1.2l-.6 3.5zM206.4 496.3l3.5 .5-3.5 .6zM216.5 496.8l3.5-.5v1.1zM263.4 482.9l.6 3.5h-1.2zM207.7 508.7l3.5-.6v1.2zM215.2 508.1l3.5 .6-3.5 .6z"/>
</g>
<g font-size="6">
<text x="764.8" y="578.9">P23Y5B076119</text>
<text x="812.1" y="578.9">00</text>
</g>
<g font-size="5.7">
<text x="114.3" y="115.3">5X45v</text>
<text x="114.3" y="120.6">TYP.</text>
<text x="509.9" y="140.6">D.4</text>
<text x="122.2" y="155.1">C.13</text>
<text x="151.5" y="155.5">C.14</text>
<text x="564.7" y="154.3">C.16</text>
<text x="533.4" y="156.2">C.15</text>
<text x="170.1" y="167.3">E.5</text>
<text x="185.8" y="166.3">E.6</text>
<text x="125.3" y="171.2">C.9</text>
<text x="151.3" y="171.5">C.10</text>
<text x="209.2" y="168.5">D.3</text>
<text x="496.8" y="168.5">E.7</text>
<text x="512.5" y="168.3">E.8</text>
<text x="566.8" y="172.3">C.12</text>
<text x="684.2" y="171.2">ISOMETRIC</text>
<text x="721.6" y="171.2">VIEW</text>
<text x="81.2" y="177">5X45v</text>
<text x="534.9" y="176.4">C.11</text>
<text x="594.4" y="175.8" transform="rotate(25 594.4 175.8)">R 5</text>
<text x="677" y="176.4">SCALE/ÉCHELLE</text>
<text x="733.5" y="176.4">1:2</text>
<text x="69.1" y="180.9">Y1</text>
<text x="81.2" y="182.2">TYP.</text>
<text x="506.3" y="183.1">A.8</text>
<text x="592.2" y="180.6" transform="rotate(25 592.2 180.6)">TYP.</text>
<text x="134.7" y="190.6">A.1 A.4</text>
<text x="170" y="189.7">A.7</text>
<text x="540" y="189.4">A.5</text>
<text x="554.6" y="189.4">A.6</text>
<text x="633.6" y="186.4" transform="rotate(-90 633.6 186.4)">0</text>
<text x="57.1" y="194.1" transform="rotate(-90 57.1 194.1)">45</text>
<text x="506.4" y="194.5">A.3</text>
<text x="615.6" y="194.1" transform="rotate(-90 615.6 194.1)">45</text>
<text x="104.3" y="201.1">15</text>
<text x="180.6" y="201.3">A.2</text>
<text x="489.3" y="208.1">E.3</text>
<text x="638.2" y="204.1" transform="rotate(-90 638.2 204.1)">115-0.3</text>
<text x="137" y="211.5">C.5</text>
<text x="153.9" y="215.3">C.6</text>
<text x="208.4" y="214">D.1</text>
<text x="540.5" y="211.8">C.7</text>
<text x="568.7" y="214.5">C.8</text>
<text x="121.5" y="220.3" transform="rotate(34 121.5 220.3)">TYP.</text>
<text x="124.5" y="216" transform="rotate(34 124.5 216)">R 5</text>
<text x="170.9" y="218.1">E.1</text>
<text x="187.1" y="218.5">E.2</text>
<text x="512.3" y="216.7">D.2 E.4</text>
<text x="79" y="225.6" transform="rotate(-90 79 225.6)">52</text>
<text x="584.2" y="225.3">15</text>
<text x="125.2" y="232.4">C.1</text>
<text x="531.6" y="231.2">C.3</text>
<text x="564.2" y="232.1">C.4</text>
<text x="57.1" y="234.1" transform="rotate(-90 57.1 234.1)">35</text>
<text x="234.2" y="234.7">B.1 B.2</text>
<text x="615.6" y="234.1" transform="rotate(-90 615.6 234.1)">35</text>
<text x="188" y="247.3">X</text>
<text x="229.9" y="247.3">X</text>
<text x="155.1" y="254">C.2</text>
<text x="201.2" y="257.7">ZERO</text>
<text x="221.5" y="257.7">REFERENCE</text>
<text x="261.1" y="257.7">HOLE</text>
<text x="183.9" y="271.9" transform="rotate(-90 183.9 271.9)">X1</text>
<text x="110.7" y="277.8">34.1</text>
<text x="352" y="290.5">0</text>
<text x="334.3" y="295.1">495-0.3</text>
<text x="332.4" y="310.4">TOP</text>
<text x="348.8" y="310.4">VIEW</text>
<text x="314.7" y="315.6">SCALE/ÉCHELLE</text>
<text x="371.2" y="315.6">1:1</text>
<text x="35.6" y="331.6" transform="rotate(33 35.6 331.6)">02-M6</text>
<text x="221.9" y="334.2" transform="rotate(-24 221.9 334.2)">DEEP</text>
<text x="114.9" y="341.2">32±0.2</text>
<text x="207.3" y="340.9" transform="rotate(-24 207.3 340.9)">X17</text>
<text x="57.8" y="346.2" transform="rotate(33 57.8 346.2)">x</text>
<text x="181.5" y="347.6" transform="rotate(-24 181.5 347.6)">+0.012</text>
<text x="64.3" y="350.6" transform="rotate(33 64.3 350.6)">16</text>
<text x="188" y="349.7" transform="rotate(-24 188 349.7)">0</text>
<text x="74.4" y="357.2" transform="rotate(33 74.4 357.2)">DEEP</text>
<text x="85" y="354.3">8±0.1</text>
<text x="166.7" y="359.5" transform="rotate(-24 166.7 359.5)">5 H7</text>
<text x="583.4" y="357.5">0.05 A</text>
<text x="633" y="363.7" transform="rotate(-90 633 363.7)">15±0.1</text>
<text x="148.6" y="367.7" transform="rotate(-24 148.6 367.7)">02-</text>
<text x="79.1" y="391.2" transform="rotate(-90 79.1 391.2)">7.5</text>
<text x="105.7" y="407.9">18</text>
<text x="120.9" y="407.9">32±0.02</text>
<text x="613.4" y="411.3">A</text>
<text x="331.2" y="423.8">FRONT</text>
<text x="355.8" y="423.8">VIEW</text>
<text x="317.5" y="429.1">SCALE/ÉCHELLE</text>
<text x="374.1" y="429.1">1:1</text>
<text x="274.5" y="439.8">+0.021</text>
<text x="234.4" y="444.4">04-O20 H7</text>
<text x="279.5" y="444.4">0</text>
<text x="251.8" y="450.5">0.02 A</text>
<text x="174.8" y="464.9" transform="rotate(-90 174.8 464.9)">2</text>
<text x="180.1" y="464.9" transform="rotate(-90 180.1 464.9)">TYP.</text>
<text x="472.4" y="462.8">NOTE</text>
<text x="492.5" y="462.8">:-</text>
<text x="472.4" y="468.1">USE</text>
<text x="488.7" y="468.1">HELICIL</text>
<text x="515.7" y="468.1">FOR</text>
<text x="531.8" y="468.1">TAPPING</text>
<text x="561.6" y="468.1">HOLES.</text>
<text x="490.6" y="492">NOTE</text>
<text x="510.8" y="492">:</text>
<text x="517.3" y="492">(English)</text>
<text x="167.5" y="496">04-O6.6</text>
<text x="490.6" y="497.2">#</text>
<text x="499.2" y="497.2">MATERIAL:</text>
<text x="534.7" y="497.2">HE-30</text>
<text x="262.6" y="499.8" transform="rotate(-90 262.6 499.8)">6.8</text>
<text x="267.8" y="499.8" transform="rotate(-90 267.8 499.8)">TYP.</text>
<text x="490.6" y="502.5">#</text>
<text x="499.2" y="502.5">FINISH:</text>
<text x="525.6" y="502.5">SELF-ANODIZING</text>
<text x="235.3" y="507.8">04-O11</text>
<text x="490.6" y="507.7">#</text>
<text x="499.2" y="507.7">MACHINING:</text>
<text x="490.6" y="513">#</text>
<text x="499.2" y="513">WEIGHT(Kg</text>
<text x="537.2" y="513">):</text>
<text x="546.4" y="513">2.26</text>
<text x="564.7" y="513">kg</text>
<text x="176.8" y="527.8">SCALE/ÉCHELLE</text>
<text x="188.1" y="522.5">SECTION</text>
<text x="219.1" y="522.5">X-X</text>
<text x="233.4" y="527.8">1:1</text>
<text x="490.6" y="523.5">NOTE</text>
<text x="510.8" y="523.5">:-(French)</text>
<text x="490.6" y="528.7">#</text>
<text x="490.6" y="534">#</text>
<text x="499.2" y="528.7">MATÉRIEL</text>
<text x="499.2" y="534">FINITION</text>
<text x="529" y="534">:</text>
<text x="532.3" y="528.7">:</text>
<text x="538.7" y="528.7">HE-30</text>
<text x="539.6" y="534">SELF-ANODIZING</text>
<text x="490.6" y="539.2">#</text>
<text x="499.2" y="539.2">MACHINES</text>
<text x="534.7" y="539.2">:</text>
<text x="490.6" y="544.5">#</text>
<text x="499.2" y="544.5">POIDS</text>
<text x="521.7" y="544.5">(Kg):</text>
<text x="541.9" y="544.5">2.26</text>
<text x="560.1" y="544.5">kg</text>
<text x="219.7" y="547">NOTE</text>
<text x="239.9" y="547">:-(English)</text>
<text x="219.7" y="552.2">DEBURR</text>
<text x="248.2" y="552.2">ALL</text>
<text x="263.1" y="552.2">UNSPECIFIED</text>
<text x="307.2" y="552.2">HOLES</text>
<text x="331.4" y="552.2">AND</text>
<text x="348" y="552.2">SHARP</text>
<text x="372.4" y="552.2">EDGES.</text>
<text x="219.7" y="562.7">NOTE</text>
<text x="239.9" y="562.7">:-(French)</text>
<text x="219.7" y="568">ÉBAVUREZ</text>
<text x="255.7" y="568">TOUS</text>
<text x="276" y="568">LES</text>
<text x="291.4" y="568">TROUS</text>
<text x="315.6" y="568">NON</text>
<text x="333" y="568">SPÉCIFIÉS</text>
<text x="368.1" y="568">ET</text>
<text x="379.4" y="568">LES</text>
<text x="394.8" y="568">BORDS</text>
<text x="419.4" y="568">TRANCHANTS.</text>
</g>
<text font-size="5.6" x="723.5" y="539.3">WIPRO PARI GROUP</text>
<g font-size="5.4">
<text x="577.3" y="357.5">i</text>
<text x="161.1" y="361.9" transform="rotate(-25 161.1 361.9)">O</text>
<text x="245.5" y="450.5">n</text>
</g>
<g font-size="4.9">
<text x="42.9" y="6.6">1</text>
<text x="101.3" y="6.7">2</text>
<text x="152.5" y="6.7">3</text>
<text x="202.1" y="6.7">4</text>
<text x="252.1" y="6.7">5</text>
<text x="300.6" y="6.7">6</text>
<text x="352.6" y="6.7">7</text>
<text x="401.9" y="6.7">8</text>
<text x="448.4" y="6.7">9</text>
<text x="498.1" y="6.7">10</text>
<text x="546.4" y="6.7">11</text>
<text x="597" y="6.7">12</text>
<text x="648.5" y="6.6">13</text>
<text x="699.4" y="6.6">14</text>
<text x="749" y="6.7">15</text>
<text x="809.5" y="6.6">16</text>
<text x="9.7" y="26.7">M</text>
<text x="840.6" y="26.7">M</text>
<text x="9.7" y="71.4">L</text>
<text x="840.6" y="71.4">L</text>
<text x="9.7" y="124.2">K</text>
<text x="840.6" y="124.2">K</text>
<text x="9.7" y="173.4">J</text>
<text x="840.6" y="173.4">J</text>
<text x="9.7" y="222.7">H</text>
<text x="840.6" y="222.7">H</text>
<text x="9.7" y="274.3">G</text>
<text x="840.6" y="274.3">G</text>
<text x="9.7" y="322.6">F</text>
<text x="840.6" y="322.6">F</text>
<text x="9.7" y="373.3">E</text>
<text x="840.6" y="373.3">E</text>
<text x="9.7" y="423.8">D</text>
<text x="840.6" y="423.8">D</text>
<text x="9.7" y="472.8">C</text>
<text x="840.6" y="472.8">C</text>
<text x="9.7" y="522.1">B</text>
<text x="840.6" y="522.1">B</text>
<text x="9.7" y="568.7">A</text>
<text x="840.6" y="568.7">A</text>
<text x="17.2" y="577">NOTE FOR WIPRO PARI DESIGN -REF. ONLY</text>
<text x="44.5" y="582.3">WEAR DETAILS : N.A.</text>
<text x="42.9" y="590.6">1</text>
<text x="101.3" y="590.7">2</text>
<text x="152.5" y="590.7">3</text>
<text x="202.1" y="590.7">4</text>
<text x="252.1" y="590.7">5</text>
<text x="300.6" y="590.7">6</text>
<text x="352.6" y="590.7">7</text>
<text x="401.9" y="590.7">8</text>
<text x="448.4" y="590.7">9</text>
<text x="498.1" y="590.7">10</text>
<text x="546.4" y="590.7">11</text>
<text x="597" y="590.7">12</text>
<text x="648.5" y="590.6">13</text>
<text x="699.4" y="590.5">14</text>
<text x="749" y="590.7">15</text>
<text x="809.5" y="590.5">16</text>
</g>
<text font-size="4.2" x="677.1" y="13.9">NOTE : STANDARD FASTENER TORQUE AS PER STD-DES-01-00FR-DES-006-00</text>
<g font-size="3.9">
<text x="653" y="530.9">REVISION</text>
<text x="708.9" y="530.9">DESCRIPTION</text>
<text x="779.4" y="530.9">DATE</text>
<text x="793.1" y="530.9">DRN.BY</text>
<text x="610.8" y="557.1">RESERVED</text>
<text x="635.2" y="557.1">SPACE</text>
<text x="610.8" y="562.7">FOR</text>
<text x="610.8" y="568.3">CONTROLLED</text>
<text x="640.7" y="568.3">COPY</text>
<text x="610.8" y="573.8">STAMP</text>
</g>
<text font-size="3.6" x="739.1" y="549.8">SLIDER PLATE</text>
<text font-size="3.5" x="655.4" y="547.1">www.wipropari.com</text>
<g font-size="3.1">
<text x="818.1" y="527.3">LIMITS</text>
<text x="815" y="545.5">DRAWING TYPE</text>
<text x="690" y="546.1">DESCRIPTION</text>
<text x="689.5" y="554.6">SURFACE AREA</text>
<text x="706.2" y="554.6">SURFACE TREATMENT</text>
<text x="742.7" y="554.6">MACHINING</text>
<text x="762.5" y="554.6">DESIGN UNIT</text>
<text x="783.6" y="554.6">DESIGN UNIT CD.</text>
<text x="811" y="554.4">TEAM NO.</text>
<text x="823.3" y="554.5">SHEET SIZE</text>
<text x="828.6" y="559.9">A1</text>
<text x="689.4" y="564.9">REFERENCE DWG.</text>
<text x="690.8" y="569.3">DRN.BY</text>
<text x="704.4" y="569.2">CHKD.BY</text>
<text x="719.6" y="569.3">APPD.BY</text>
<text x="739.7" y="569.1">MATERIAL</text>
<text x="741.8" y="564.7">PART CLASS.</text>
<text x="768.6" y="564.7">HEAT TREATMENT</text>
<text x="772.5" y="569.7">DRG./PART CODE</text>
<text x="811.9" y="569.3">REV.</text>
<text x="824.4" y="569.4">SCALE</text>
<text x="737.3" y="578">NET WEIGHT-Kg</text>
<text x="824.4" y="578.5">SHEET</text>
</g>
<text font-size="3" x="832.4" y="403.9">°</text>
<g font-size="2.8">
<text x="558.3" y="505.4">3.2</text>
<text x="813.4" y="531.5">Gen Tol.: IS 2102</text>
<text x="556.9" y="537.2">3.2</text>
<text x="652.1" y="550.4">1.ALL DIMENSIONS ARE</text>
<text x="652" y="556.4">2.DO NOT SCALE</text>
<text x="652" y="562.5">3.IF IN DOUBT ,</text>
<text x="652" y="569.2">LOCATION :</text>
<text x="657.2" y="575.8">ALL RIGHTS OF REPRODUCTION &amp;</text>
<text x="692.2" y="575">2891</text>
<text x="703.4" y="574.9">03004785</text>
<text x="718.4" y="575">03002882</text>
<text x="657.7" y="579.2">DISTRIBUTION ARE RESERVED</text>
</g>
<g font-size="2.7">
<text x="817.3" y="549.9">MACHINING</text>
<text x="652.9" y="553.5">IN mm</text>
<text x="652.7" y="559.5">DRAWING.</text>
<text x="689.6" y="559.1">218.31 in^2</text>
<text x="724.1" y="559.2">#</text>
<text x="751" y="559.1">#</text>
<text x="766.6" y="559">WPES</text>
<text x="790.3" y="558.8">0300</text>
<text x="811.9" y="558.8">PL-02</text>
<text x="652.7" y="565.5">ASK TEAM MEMBER</text>
<text x="673.4" y="569.6">PUNE</text>
<text x="761.4" y="564.9">B</text>
<text x="813.3" y="564.9">---</text>
<text x="746.1" y="573.2">#</text>
<text x="825.6" y="573.4">1 : 1</text>
<text x="653.1" y="576.3">C</text>
<text x="689.4" y="582.4">12/11/2024</text>
<text x="703.7" y="582.5">12/11/2024</text>
<text x="718.7" y="582.6">12/11/2024</text>
<text x="742.3" y="582.2">2.26 kg</text>
<text x="824.1" y="582.4">1 OF 2</text>
</g>
<g font-size="2.5">
<text x="807.8" y="392">DEBURR AND REMOVE SHARP</text>
<text x="808.2" y="394.8">EDGES UNLESS SHARP EDGE</text>
<text x="809.1" y="400.9">UNSP.RADII</text>
<text x="809.8" y="397.6">REQUIREMENT SPECIFIED</text>
<text x="824.4" y="400.7">UNSP.CHF.</text>
<text x="812.2" y="403.6">0.5 R</text>
<text x="825.3" y="403.9">0.5 X 45</text>
<text x="812.8" y="411.8">UP TO 10</text>
<text x="829.1" y="411.9">±1.5°</text>
<text x="811.4" y="416.1">10 UP TO 50</text>
<text x="828.5" y="416.1">±0°50'</text>
<text x="810.4" y="424.5">120 UP TO 400</text>
<text x="810.9" y="420.3">50 UP TO 120</text>
<text x="828.5" y="424.5">±0°15'</text>
<text x="828.5" y="420.3">±0°25'</text>
<text x="811.7" y="433.2">0.5 UP TO 3</text>
<text x="812.5" y="437.5">3 UP TO 6</text>
<text x="829.6" y="437.4">±0.2</text>
<text x="829.6" y="433.2">±0.1</text>
<text x="812" y="441.7">6 UP TO 30</text>
<text x="829.6" y="441.7">±0.5</text>
<text x="810.9" y="445.9">30 UP TO 120</text>
<text x="829.6" y="446">±0.8</text>
<text x="809.9" y="454.4">315 UP TO 1000</text>
<text x="810.3" y="450.2">120 UP TO 315</text>
<text x="829.6" y="450.2">±1.2</text>
<text x="830.7" y="454.4">±2</text>
<text x="809.4" y="458.7">1000 UP TO 2000</text>
<text x="830.6" y="458.7">±3</text>
<text x="811.9" y="463">OVER 2000</text>
<text x="830.7" y="463">±4</text>
<text x="813.1" y="471.6">UP TO 10</text>
<text x="830.1" y="471.6">±1°</text>
<text x="811.4" y="475.9">10 UP TO 50</text>
<text x="828.5" y="475.9">±0°30'</text>
<text x="810.4" y="484.4">120 UP TO 400</text>
<text x="811.2" y="480.1">50 UP TO 120</text>
<text x="828.5" y="484.4">±0°10'</text>
<text x="828.5" y="480.1">±0°20'</text>
<text x="811.7" y="493">0.5 UP TO 3</text>
<text x="812.4" y="497.2">3 UP TO 6</text>
<text x="829.6" y="497.3">±0.1</text>
<text x="829.6" y="493">±0.1</text>
<text x="811.9" y="501.5">6 UP TO 30</text>
<text x="829.6" y="501.5">±0.2</text>
<text x="810.8" y="505.8">30 UP TO 120</text>
<text x="829.6" y="505.8">±0.3</text>
<text x="809.8" y="514.3">315 UP TO 1000</text>
<text x="810.3" y="510.1">120 UP TO 315</text>
<text x="829.6" y="510">±0.5</text>
<text x="829.6" y="514.3">±0.8</text>
<text x="668.4" y="519.9">.</text>
<text x="783.5" y="520">.</text>
<text x="799.1" y="519.9">.</text>
<text x="809.2" y="518.5">1000 UP TO 2000</text>
<text x="829.6" y="518.5">±1.2</text>
<text x="668.4" y="524.9">.</text>
<text x="783.3" y="524.8">.</text>
<text x="799.1" y="524.8">.</text>
<text x="811.9" y="522.8">OVER 2000</text>
<text x="830.6" y="522.7">±2</text>
</g>
<g font-size="2.4">
<text x="4.1" y="556.9" transform="rotate(-90 4.1 556.9)">Uploading\2022-23\P23Y5\P23Y5B076119.dft</text>
<text x="4.1" y="584.1" transform="rotate(-90 4.1 584.1)">\\srv01043\ExDM</text>
</g>
<g font-size="2.1">
<text x="811.5" y="406.1">UNSPECIFIED TOL.(FAB)</text>
<text x="812.5" y="408.5">FOR ANGULAR IN mm.</text>
<text x="811.6" y="427.7">UNSPECIFIED TOL.(FAB)</text>
<text x="813.6" y="430.1">FOR LINEAR IN mm.</text>
<text x="811.7" y="466.1">UNSPECIFIED TOL.(M/C)</text>
<text x="812.5" y="468.5">FOR ANGULAR IN mm.</text>
<text x="811.7" y="487.6">UNSPECIFIED TOL.(M/C)</text>
<text x="813.6" y="489.9">FOR LINEAR IN mm.</text>
</g>
</svg>
